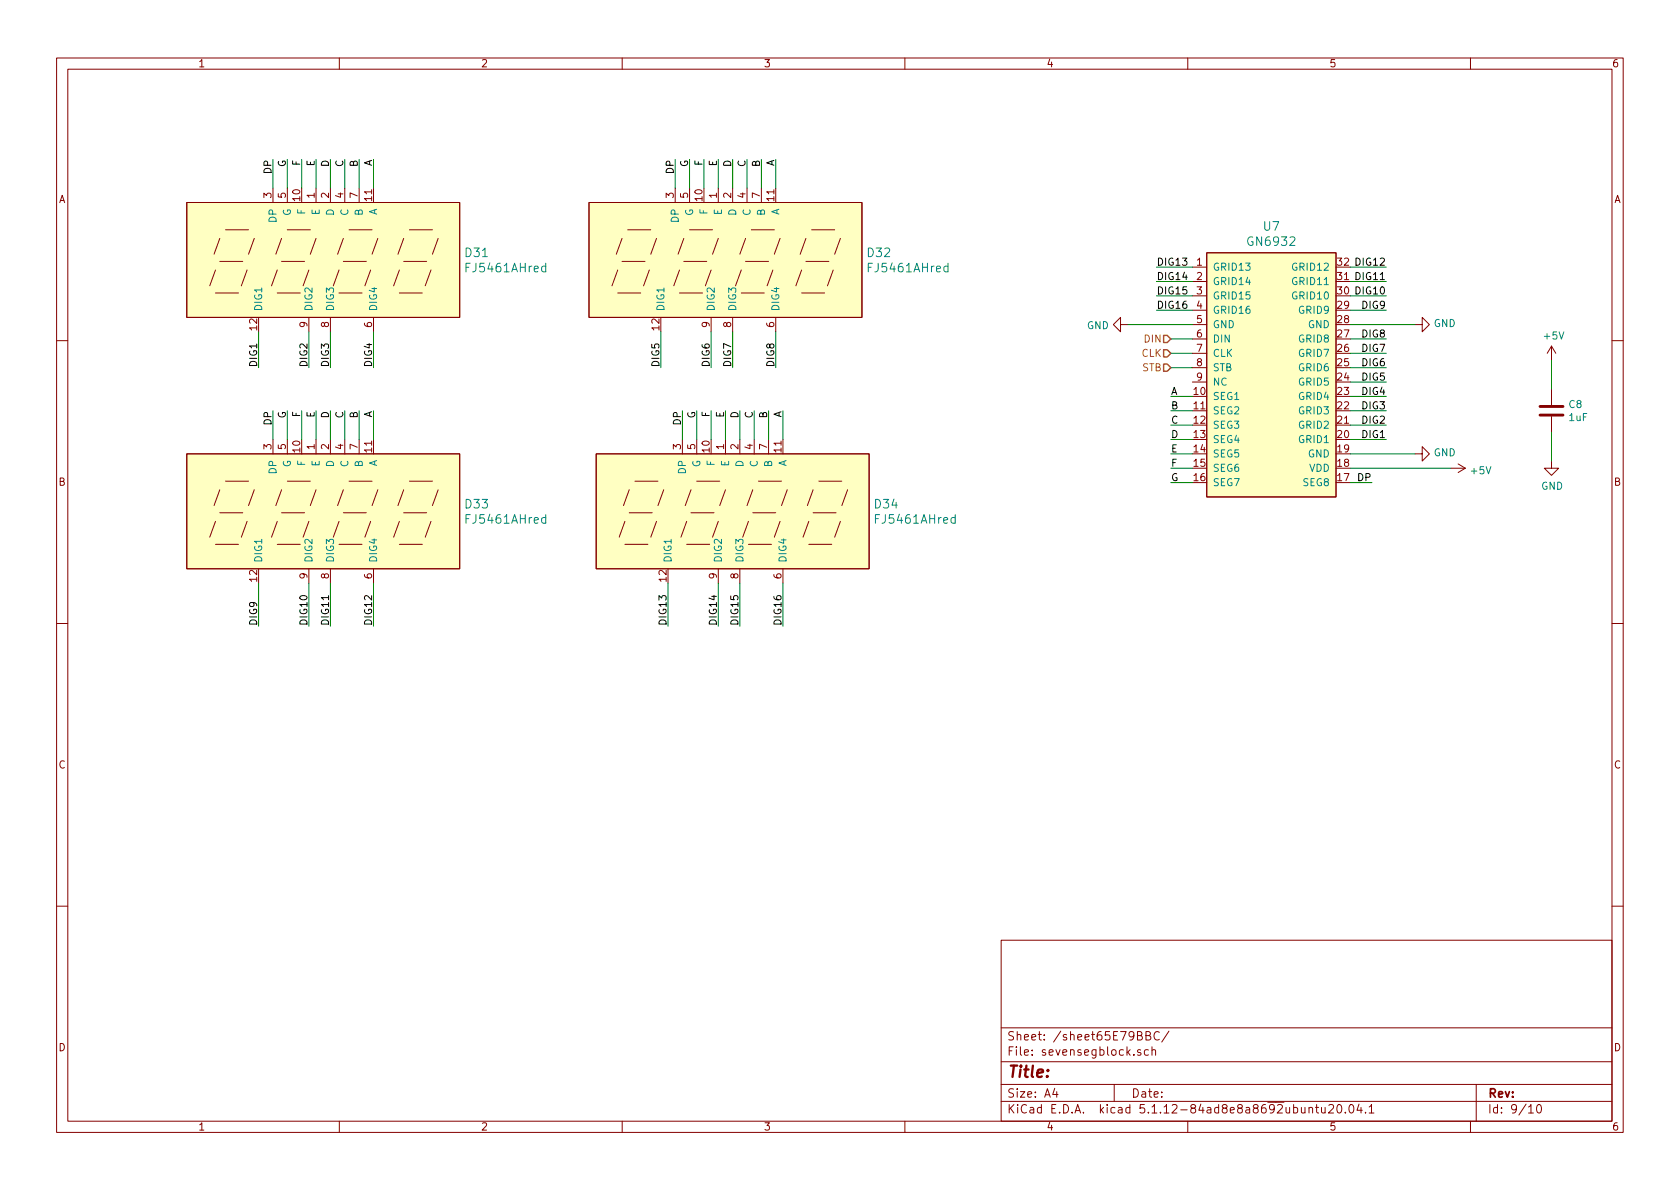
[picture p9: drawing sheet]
<svg xmlns="http://www.w3.org/2000/svg" width="297mm" height="210mm" viewBox="0 0 297 210" stroke-linecap="round" stroke-linejoin="round" font-family="sans-serif">
<g fill="none" stroke="#840000" stroke-width=".18">
<path d="M10 10.3h277v189.9h-277zM12 12.2h273v186.1h-273zM60 10.3v1.9M110 10.3v1.9M160 10.3v1.9M210 10.3v1.9M260 10.3v1.9M33 35.8h48.3v20.3h-48.3zM48.3 33.3v2.5M50.8 33.3v2.5M55.9 33.3v2.5M58.4 33.3v2.5"/>
<path d="M61 33.3v2.5M63.5 33.3v2.5M104.1 35.8h48.3v20.3h-48.3zM119.4 33.3v2.5M121.9 33.3v2.5M127 33.3v2.5M129.5 33.3v2.5M132.1 33.3v2.5M134.6 33.3v2.5M38.1 51.8h4.1M38.1 47.7l-1 2.8M38.9 46.2h4"/>
<path d="M38.9 42.2l-1.1 2.8M39.9 40.6h4M43.7 47.7l-1 2.8M45 42.2l-1.1 2.8M49 51.8h4.1M49 47.7l-1 2.8M49.8 46.2h4M49.8 42.2l-1 2.8M50.8 40.6h4.1M54.6 56.1v2.6M54.6 47.7l-1 2.8M55.9 42.2l-1 2.8"/>
<path d="M58.4 56.1v2.6M59.9 51.8h4.1M59.9 47.7l-1 2.8M60.7 46.2h4.1M60.7 42.2l-1 2.8M61.7 40.6h4.1M65.5 47.7l-1 2.8M66 56.1v2.6M66.8 42.2l-1 2.8M70.6 51.8h4.1M70.6 47.7l-1 2.8M71.4 46.2h4"/>
<path d="M71.4 42.2l-1 2.8M72.4 40.6h4.1M76.2 47.7l-1 2.8M77.5 42.2l-1 2.8M109.2 51.8h4.1M109.2 47.7l-1 2.8M110 46.2h4M110 42.2l-1 2.8M111 40.6h4.1M114.8 47.7l-1 2.8M116.1 42.2l-1 2.8M120.1 51.8h4.1"/>
<path d="M120.1 47.7l-1 2.8M120.9 46.2h4.1M120.9 42.2l-1 2.8M121.9 40.6h4.1M125.7 47.7l-1 2.8M125.7 56.1v2.6M127 42.2l-1 2.8M129.5 56.1v2.6M131.1 51.8h4M131.1 47.7l-1.1 2.8M131.8 46.2h4.1M131.8 42.2l-1 2.8"/>
<path d="M132.8 40.6h4.1M136.7 47.7l-1.1 2.8M137.2 56.1v2.6M137.9 42.2l-1 2.8M141.7 51.8h4.1M141.7 47.7l-1 2.8M142.5 46.2h4.1M142.5 42.2l-1 2.8M143.5 40.6h4.1M147.3 47.7l-1 2.8M148.6 42.2l-1 2.8M198.1 57.4v-1.3l-1.3 1.3 1.3 1.3v-1.3h1.3"/>
<path d="M210.8 47.2h2.6M210.8 49.8h2.6M210.8 52.3h2.6M210.8 54.9h2.6M210.8 57.4h2.6M210.8 59.9h2.6M213.4 44.7h22.8v43.2h-22.8zM250.2 57.4h1.3v-1.3l1.2 1.3-1.2 1.3v-1.3M10 60.2h2M48.3 77.7v2.6M50.8 77.7v2.6M55.9 77.7v2.6"/>
<path d="M58.4 77.7v2.6M61 77.7v2.6M63.5 77.7v2.6M120.6 77.7v2.6M123.2 77.7v2.6M128.3 77.7v2.6M130.8 77.7v2.6M133.3 77.7v2.6M135.9 77.7v2.6M210.8 62.5h2.6M210.8 65h2.6M210.8 67.6h2.6"/>
<path d="M274.3 61.2l-.7 1.3M274.3 61.2v2.5M274.3 68.8v2.8M274.3 73.7v2.7M274.3 61.2l.8 1.3M285 60.2h2M33 80.3h48.3v20.3h-48.3zM38.1 96.3h4.1M38.1 92.2l-1 2.8M38.9 90.7h4M38.9 86.6l-1.1 2.8M39.9 85.1h4"/>
<path d="M43.7 92.2l-1 2.8M45 86.6l-1.1 2.8M49 96.3h4.1M49 92.2l-1 2.8M49.8 90.7h4M49.8 86.6l-1 2.8M50.8 85.1h4.1M54.6 92.2l-1 2.8M55.9 86.6l-1 2.8M59.9 96.3h4.1M59.9 92.2l-1 2.8M60.7 90.7h4.1"/>
<path d="M60.7 86.6l-1 2.8M61.7 85.1h4.1M65.5 92.2l-1 2.8M66.8 86.6l-1 2.8M70.6 96.3h4.1M70.6 92.2l-1 2.8M71.4 90.7h4M71.4 86.6l-1 2.8M72.4 85.1h4.1M76.2 92.2l-1 2.8M77.5 86.6l-1 2.8M105.4 80.3h48.3v20.3h-48.3z"/>
<path d="M110.5 96.3h4.1M110.5 92.2l-1 2.8M111.3 90.7h4M111.3 86.6l-1.1 2.8M112.3 85.1h4M116.1 92.2l-1 2.8M117.3 86.6l-1 2.8M121.4 96.3h4.1M121.4 92.2l-1 2.8M122.2 90.7h4M122.2 86.6l-1 2.8M123.2 85.1h4.1"/>
<path d="M127 92.2l-1 2.8M128.3 86.6l-1 2.8M132.3 96.3h4.1M132.3 92.2l-1 2.8M133.1 90.7h4.1M133.1 86.6l-1 2.8M134.1 85.1h4.1M137.9 92.2l-1 2.8M139.2 86.6l-1 2.8M143 96.3h4.1M143 92.2l-1 2.8M143.8 90.7h4"/>
<path d="M143.8 86.6l-1.1 2.8M144.8 85.1h4M148.6 92.2l-1 2.8M149.9 86.6l-1.1 2.8M250.2 80.3h1.3v-1.3l1.2 1.3-1.2 1.2v-1.2M256.5 82.8h2.6M257.8 82l1.3 .8M259.1 82.8l-1.3 .8M274.3 81.5v1.3h1.3l-1.3 1.3-1.3-1.3h1.3M10 110.3h2M54.6 100.6v2.5M58.4 100.6v2.5"/>
<path d="M66 100.6v2.5M127 100.6v2.5M130.8 100.6v2.5M138.4 100.6v2.5M285 110.3h2M10 160.2h2M177 166.3h108v32h-108zM285 160.2h2M60 198.3v1.9M110 198.3v1.9M160 198.3v1.9M177 194.8h108"/>
<path d="M177 191.8h108M177 187.8h108M177 181.8h108M186.5 192.5l-.4 1h1M186.8 193v1M197 191.8v3M201.1 183.1h.5l.2-.1 .1-.3-.3-.3h-.5v1.5h.6l.3-.3a.41 .41 0 0 0-.4-.5M201.7 185.7l-.4-.1-.2 .2 .1 .2 .5 .2v.3h-.6M202.6 183.1h.5l.2-.1 .1-.3-.3-.3h-.5v1.5h.6l.3-.3a.41 .41 0 0 0-.4-.5M203 185.7l-.4-.1-.3 .3 .2 .6h.5M203.7 185.7l.2-.1 .4 .1v.9M203.7 185.1v1.5"/>
<path d="M205 182.6a.7 .7 0 0 0-.9 .2 .7 .7 0 0 0 .1 .9 .55 .55 0 0 0 .8 .1M206.7 182.3l-1.3 2M210 198.3v1.9M231.4 196l.2-.2 .4 .1 .1 .9M231.4 195.8v1M232.6 195.8h.5M232.8 195.3v1.3l.3 .2M233.7 195.8v.8a.37 .37 0 0 0 .6 .1M234.3 195.8v1M234.9 195.5l.3-.2h.3l.2 .2 .1 .3-.1 .2-.8 .8h.9M236.5 195.5l.2-.2a.8 .8 0 0 1 .6 .8 .8 .8 0 0 1-.6 .7l-.2-.1-.1-.4zM237.9 196.7v.1"/>
<path d="M238.7 195.5l.2-.2a.8 .8 0 0 1 .5 .8 .8 .8 0 0 1-.5 .7l-.2-.1-.2-.4zM240.3 195.2l-.4 1.1h1M240.6 195.8v1M241.4 196.7v.1M242.1 195.8l.4-.5v1.5M242.1 196.8h.8M260 198.3v1.9M261 191.8v6.5M270.3 195.8l.4-.5v1.5M270.3 196.8h.8M271.8 195.5l.4-.2a.94 .94 0 0 1 0 1.5 .79 .79 0 0 1-.4-1.3z"/>
</g>
<g fill="#ffffc2" stroke="#ffffc2" stroke-width=".18">
<path d="M213.4 44.7h22.8v43.2h-22.8z"/>
<path d="M105.4 80.3h48.3v20.3h-48.3z"/>
<path d="M33 80.3h48.3v20.3h-48.3z"/>
<path d="M104.1 35.8h48.3v20.3h-48.3z"/>
<path d="M33 35.8h48.3v20.3h-48.3z"/>
</g>
<path d="M272.3 73.4h4.1M272.3 71.9h4.1" fill="none" stroke="#840000" stroke-width=".51"/>
<path d="M96.5 47.1h-.4l-.3 .1v.7a.48 .48 0 0 0 .7 .1M96.5 46.6v1.5M167.6 47.1h-.4l-.2 .1v.7a.48 .48 0 0 0 .6 .1M167.6 46.6v1.5M96.5 91.6l-.4-.1-.3 .1v.8a.48 .48 0 0 0 .7 .1M96.5 91v1.5M168.9 91.6l-.4-.1-.3 .1v.8a.48 .48 0 0 0 .7 .1M168.9 91v1.5" fill="none" stroke="#008484" stroke-width=".18"/>
<g fill="none" stroke="#008400" stroke-width=".18">
<path d="M48.3 28.2v5.1M50.8 28.2v5.1M53.3 28.2v5.1M55.9 28.2v5.1M58.4 28.2v5.1M61 28.2v5.1M63.5 28.2v5.1M66 28.2v5.1M119.4 28.2v5.1M121.9 28.2v5.1M124.5 28.2v5.1M127 28.2v5.1"/>
<path d="M129.5 28.2v5.1M132.1 28.2v5.1M134.6 28.2v5.1M137.2 28.2v5.1M45.7 58.7v6.3M54.6 58.7v6.3M58.4 58.7v6.3M66 58.7v6.3M116.8 58.7v6.3M125.7 58.7v6.3M129.5 58.7v6.3M137.2 58.7v6.3"/>
<path d="M199.4 57.4h11.4M204.5 52.3h6.3M204.5 49.8h6.3M204.5 47.2h6.3M204.5 54.9h6.3M207 59.9h3.8M238.8 57.4h11.4M238.8 59.9h6.3M238.8 52.3h6.3M238.8 49.8h6.3M238.8 47.2h6.3M238.8 54.9h6.3"/>
<path d="M48.3 72.6v5.1M50.8 72.6v5.1M53.3 72.6v5.1M55.9 72.6v5.1M58.4 72.6v5.1M61 72.6v5.1M63.5 72.6v5.1M66 72.6v5.1M120.6 72.6v5.1M123.2 72.6v5.1M125.7 72.6v5.1M128.3 72.6v5.1"/>
<path d="M130.8 72.6v5.1M133.3 72.6v5.1M135.9 72.6v5.1M138.4 72.6v5.1M207 77.7h3.8M207 65h3.8M207 62.5h3.8M207 72.6h3.8M207 75.2h3.8M207 70.1h3.8M238.8 77.7h6.3M238.8 65h6.3"/>
<path d="M238.8 62.5h6.3M238.8 67.6h6.3M238.8 72.6h6.3M238.8 75.2h6.3M238.8 70.1h6.3M274.3 63.7v5.1M274.3 76.4v5.1M207 82.8h3.8M207 80.3h3.8M207 85.3h3.8M238.8 82.8h17.7M238.8 80.3h11.4"/>
<path d="M238.8 85.3h3.8M45.7 103.1v7.6M54.6 103.1v7.6M58.4 103.1v7.6M66 103.1v7.6M118.1 103.1v7.6M127 103.1v7.6M130.8 103.1v7.6M138.4 103.1v7.6"/>
</g>
<path d="M205.7 59.3h.7l.6 .6-.6 .7h-.7zM205.7 64.4h.7l.6 .6-.6 .7h-.7zM205.7 61.8h.7l.6 .7-.6 .6h-.7z" fill="none" stroke="#848400" stroke-width=".25"/>
<path d="M58.1 105.3v.8" fill="none" stroke="#000" stroke-width=".18"/>
<text font-size="2.8" fill="#840000" x="178" y="190.5">Title:</text>
<g font-size="2.1" fill="#008484">
<text x="223.4" y="40.8">U7</text>
<text x="82.3" y="45.5">D31</text>
<text x="153.5" y="45.5">D32</text>
<text x="220.9" y="43.5">GN6932</text>
<text x="82.7" y="48.2">FJ5461AHred</text>
<text x="153.8" y="48.2">FJ5461AHred</text>
<text x="82.3" y="89.9">D33</text>
<text x="154.7" y="89.9">D34</text>
<text x="82.7" y="92.6">FJ5461AHred</text>
<text x="155.1" y="92.6">FJ5461AHred</text>
</g>
<g font-size="2.1" fill="#840000">
<text x="178" y="184">Sheet: /sheet65E79BBC/</text>
<text x="178" y="186.7">File: sevensegblock.sch</text>
<text x="178" y="196.9">KiCad E.D.A. kicad 5.1.12-84ad8e8a8692ubuntu20.04.1</text>
<text x="178" y="194.1">Size: A4</text>
<text x="200" y="194.1">Date:</text>
<text x="263" y="194.1">Rev:</text>
<text x="263" y="196.9">Id: 9/10</text>
</g>
<g font-size="1.8" fill="#840000">
<text x="35" y="11.9">1</text>
<text x="85" y="11.9">2</text>
<text x="135" y="11.9">3</text>
<text x="185" y="11.9">4</text>
<text x="235" y="11.9">5</text>
<text x="285" y="11.9">6</text>
<text x="10.4" y="35.9">A</text>
<text x="48" y="35" transform="rotate(-90 48 35)">3</text>
<text x="50.5" y="35" transform="rotate(-90 50.5 35)">5</text>
<text x="53.1" y="35.5" transform="rotate(-90 53.1 35.5)">10</text>
<text x="55.6" y="35" transform="rotate(-90 55.6 35)">1</text>
<text x="58.2" y="35" transform="rotate(-90 58.2 35)">2</text>
<text x="60.7" y="35" transform="rotate(-90 60.7 35)">4</text>
<text x="63.2" y="35" transform="rotate(-90 63.2 35)">7</text>
<text x="65.8" y="35.5" transform="rotate(-90 65.8 35.5)">11</text>
<text x="119.1" y="35" transform="rotate(-90 119.1 35)">3</text>
<text x="121.7" y="35" transform="rotate(-90 121.7 35)">5</text>
<text x="124.2" y="35.5" transform="rotate(-90 124.2 35.5)">10</text>
<text x="126.7" y="35" transform="rotate(-90 126.7 35)">1</text>
<text x="129.3" y="35" transform="rotate(-90 129.3 35)">2</text>
<text x="131.8" y="35" transform="rotate(-90 131.8 35)">4</text>
<text x="134.4" y="35" transform="rotate(-90 134.4 35)">7</text>
<text x="136.9" y="35.5" transform="rotate(-90 136.9 35.5)">11</text>
<text x="285.4" y="35.9">A</text>
<text x="211.6" y="47">1</text>
<text x="236.5" y="47">32</text>
<text x="211.6" y="49.5">2</text>
<text x="211.6" y="52.1">3</text>
<text x="236.5" y="52.1">30</text>
<text x="236.5" y="49.5">31</text>
<text x="45.5" y="58.4" transform="rotate(-90 45.5 58.4)">12</text>
<text x="54.4" y="57.9" transform="rotate(-90 54.4 57.9)">9</text>
<text x="58.2" y="57.9" transform="rotate(-90 58.2 57.9)">8</text>
<text x="65.8" y="57.9" transform="rotate(-90 65.8 57.9)">6</text>
<text x="116.6" y="58.4" transform="rotate(-90 116.6 58.4)">12</text>
<text x="125.5" y="57.9" transform="rotate(-90 125.5 57.9)">9</text>
<text x="129.3" y="57.9" transform="rotate(-90 129.3 57.9)">8</text>
<text x="136.9" y="57.9" transform="rotate(-90 136.9 57.9)">6</text>
<text x="211.6" y="54.6">4</text>
<text x="211.6" y="57.1">5</text>
<text x="211.6" y="59.7">6</text>
<text x="236.5" y="59.7">27</text>
<text x="236.5" y="57.1">28</text>
<text x="236.5" y="54.6">29</text>
<text x="211.6" y="62.2">7</text>
<text x="211.6" y="64.8">8</text>
<text x="236.5" y="64.8">25</text>
<text x="236.5" y="62.2">26</text>
<text x="211.1" y="69.8">10</text>
<text x="211.6" y="67.3">9</text>
<text x="236.5" y="69.8">23</text>
<text x="236.5" y="67.3">24</text>
<text x="211.1" y="72.4">11</text>
<text x="211.1" y="74.9">12</text>
<text x="211.1" y="77.5">13</text>
<text x="236.5" y="77.5">20</text>
<text x="236.5" y="74.9">21</text>
<text x="236.5" y="72.4">22</text>
<text x="48" y="79.5" transform="rotate(-90 48 79.5)">3</text>
<text x="50.5" y="79.5" transform="rotate(-90 50.5 79.5)">5</text>
<text x="53.1" y="80" transform="rotate(-90 53.1 80)">10</text>
<text x="55.6" y="79.5" transform="rotate(-90 55.6 79.5)">1</text>
<text x="58.2" y="79.5" transform="rotate(-90 58.2 79.5)">2</text>
<text x="60.7" y="79.5" transform="rotate(-90 60.7 79.5)">4</text>
<text x="63.2" y="79.5" transform="rotate(-90 63.2 79.5)">7</text>
<text x="65.8" y="80" transform="rotate(-90 65.8 80)">11</text>
<text x="120.4" y="79.5" transform="rotate(-90 120.4 79.5)">3</text>
<text x="122.9" y="79.5" transform="rotate(-90 122.9 79.5)">5</text>
<text x="125.5" y="80" transform="rotate(-90 125.5 80)">10</text>
<text x="128" y="79.5" transform="rotate(-90 128 79.5)">1</text>
<text x="130.6" y="79.5" transform="rotate(-90 130.6 79.5)">2</text>
<text x="133.1" y="79.5" transform="rotate(-90 133.1 79.5)">4</text>
<text x="135.6" y="79.5" transform="rotate(-90 135.6 79.5)">7</text>
<text x="138.2" y="80" transform="rotate(-90 138.2 80)">11</text>
<text x="211.1" y="80">14</text>
<text x="211.1" y="82.5">15</text>
<text x="236.5" y="82.5">18</text>
<text x="236.5" y="80">19</text>
<text x="10.4" y="85.9">B</text>
<text x="211.1" y="85.1">16</text>
<text x="236.5" y="85.1">17</text>
<text x="285.4" y="85.9">B</text>
<text x="45.5" y="102.8" transform="rotate(-90 45.5 102.8)">12</text>
<text x="54.4" y="102.3" transform="rotate(-90 54.4 102.3)">9</text>
<text x="58.2" y="102.3" transform="rotate(-90 58.2 102.3)">8</text>
<text x="65.8" y="102.3" transform="rotate(-90 65.8 102.3)">6</text>
<text x="117.9" y="102.8" transform="rotate(-90 117.9 102.8)">12</text>
<text x="126.7" y="102.3" transform="rotate(-90 126.7 102.3)">9</text>
<text x="130.6" y="102.3" transform="rotate(-90 130.6 102.3)">8</text>
<text x="138.2" y="102.3" transform="rotate(-90 138.2 102.3)">6</text>
<text x="10.4" y="135.9">C</text>
<text x="285.4" y="135.9">C</text>
<text x="10.4" y="185.9">D</text>
<text x="285.4" y="185.9">D</text>
<text x="35" y="199.9">1</text>
<text x="85" y="199.9">2</text>
<text x="135" y="199.9">3</text>
<text x="185" y="199.9">4</text>
<text x="235" y="199.9">5</text>
<text x="285" y="199.9">6</text>
</g>
<g font-size="1.8">
<text x="50.5" y="29.6" transform="rotate(-90 50.5 29.6)">G</text>
<text x="53.1" y="29.3" transform="rotate(-90 53.1 29.3)">F</text>
<text x="55.6" y="29.4" transform="rotate(-90 55.6 29.4)">E</text>
<text x="58.2" y="29.5" transform="rotate(-90 58.2 29.5)">D</text>
<text x="60.7" y="29.5" transform="rotate(-90 60.7 29.5)">C</text>
<text x="63.2" y="29.5" transform="rotate(-90 63.2 29.5)">B</text>
<text x="65.8" y="29.5" transform="rotate(-90 65.8 29.5)">A</text>
<text x="121.7" y="29.6" transform="rotate(-90 121.7 29.6)">G</text>
<text x="124.2" y="29.3" transform="rotate(-90 124.2 29.3)">F</text>
<text x="126.7" y="29.4" transform="rotate(-90 126.7 29.4)">E</text>
<text x="129.3" y="29.5" transform="rotate(-90 129.3 29.5)">D</text>
<text x="131.8" y="29.5" transform="rotate(-90 131.8 29.5)">C</text>
<text x="134.4" y="29.5" transform="rotate(-90 134.4 29.5)">B</text>
<text x="136.9" y="29.5" transform="rotate(-90 136.9 29.5)">A</text>
<text x="48" y="30.7" transform="rotate(-90 48 30.7)">DP</text>
<text x="119.1" y="30.7" transform="rotate(-90 119.1 30.7)">DP</text>
<text x="204.5" y="47">DIG13</text>
<text x="240" y="47">DIG12</text>
<text x="204.5" y="52.1">DIG15</text>
<text x="204.5" y="49.5">DIG14</text>
<text x="240" y="49.5">DIG11</text>
<text x="240" y="52.1">DIG10</text>
<text x="204.5" y="54.6">DIG16</text>
<text x="241" y="59.7">DIG8</text>
<text x="241" y="54.6">DIG9</text>
<text x="45.5" y="65" transform="rotate(-90 45.5 65)">DIG1</text>
<text x="54.4" y="65" transform="rotate(-90 54.4 65)">DIG2</text>
<text x="58.2" y="65" transform="rotate(-90 58.2 65)">DIG3</text>
<text x="65.8" y="65" transform="rotate(-90 65.8 65)">DIG4</text>
<text x="116.6" y="65" transform="rotate(-90 116.6 65)">DIG5</text>
<text x="125.5" y="65" transform="rotate(-90 125.5 65)">DIG6</text>
<text x="129.3" y="65" transform="rotate(-90 129.3 65)">DIG7</text>
<text x="136.9" y="65" transform="rotate(-90 136.9 65)">DIG8</text>
<text x="241" y="64.8">DIG6</text>
<text x="241" y="62.2">DIG7</text>
<text x="207" y="69.8">A</text>
<text x="241" y="67.3">DIG5</text>
<text x="241" y="69.8">DIG4</text>
<text x="48" y="75.1" transform="rotate(-90 48 75.1)">DP</text>
<text x="50.5" y="74" transform="rotate(-90 50.5 74)">G</text>
<text x="53.1" y="73.7" transform="rotate(-90 53.1 73.7)">F</text>
<text x="55.6" y="73.8" transform="rotate(-90 55.6 73.8)">E</text>
<text x="58.2" y="73.9" transform="rotate(-90 58.2 73.9)">D</text>
<text x="60.7" y="73.9" transform="rotate(-90 60.7 73.9)">C</text>
<text x="63.2" y="73.9" transform="rotate(-90 63.2 73.9)">B</text>
<text x="65.8" y="73.9" transform="rotate(-90 65.8 73.9)">A</text>
<text x="120.4" y="75.1" transform="rotate(-90 120.4 75.1)">DP</text>
<text x="122.9" y="74" transform="rotate(-90 122.9 74)">G</text>
<text x="125.5" y="73.7" transform="rotate(-90 125.5 73.7)">F</text>
<text x="128" y="73.8" transform="rotate(-90 128 73.8)">E</text>
<text x="130.6" y="73.9" transform="rotate(-90 130.6 73.9)">D</text>
<text x="133.1" y="73.9" transform="rotate(-90 133.1 73.9)">C</text>
<text x="135.6" y="73.9" transform="rotate(-90 135.6 73.9)">B</text>
<text x="138.2" y="73.9" transform="rotate(-90 138.2 73.9)">A</text>
<text x="207" y="77.5">D</text>
<text x="207" y="74.9">C</text>
<text x="207" y="72.4">B</text>
<text x="241" y="74.9">DIG2</text>
<text x="241" y="72.4">DIG3</text>
<text x="241" y="77.5">DIG1</text>
<text x="207" y="80">E</text>
<text x="207" y="82.5">F</text>
<text x="207" y="85.1">G</text>
<text x="240.1" y="85.1">DP</text>
<text x="45.5" y="110.7" transform="rotate(-90 45.5 110.7)">DIG9</text>
<text x="54.4" y="110.7" transform="rotate(-90 54.4 110.7)">DIG10</text>
<text x="58.2" y="110.7" transform="rotate(-90 58.2 110.7)">DIG11</text>
<text x="65.8" y="110.7" transform="rotate(-90 65.8 110.7)">DIG12</text>
<text x="117.9" y="110.7" transform="rotate(-90 117.9 110.7)">DIG13</text>
<text x="126.7" y="110.7" transform="rotate(-90 126.7 110.7)">DIG14</text>
<text x="130.6" y="110.7" transform="rotate(-90 130.6 110.7)">DIG15</text>
<text x="138.2" y="110.7" transform="rotate(-90 138.2 110.7)">DIG16</text>
</g>
<g font-size="1.8" fill="#008484">
<text x="48.9" y="39.3" transform="rotate(-90 48.9 39.3)">DP</text>
<text x="51.4" y="38.2" transform="rotate(-90 51.4 38.2)">G</text>
<text x="54" y="37.9" transform="rotate(-90 54 37.9)">F</text>
<text x="56.5" y="38" transform="rotate(-90 56.5 38)">E</text>
<text x="59.1" y="38.1" transform="rotate(-90 59.1 38.1)">D</text>
<text x="61.6" y="38.1" transform="rotate(-90 61.6 38.1)">C</text>
<text x="64.1" y="38.1" transform="rotate(-90 64.1 38.1)">B</text>
<text x="66.7" y="38.1" transform="rotate(-90 66.7 38.1)">A</text>
<text x="120" y="39.3" transform="rotate(-90 120 39.3)">DP</text>
<text x="122.6" y="38.2" transform="rotate(-90 122.6 38.2)">G</text>
<text x="125.1" y="37.9" transform="rotate(-90 125.1 37.9)">F</text>
<text x="127.6" y="38" transform="rotate(-90 127.6 38)">E</text>
<text x="130.2" y="38.1" transform="rotate(-90 130.2 38.1)">D</text>
<text x="132.7" y="38.1" transform="rotate(-90 132.7 38.1)">C</text>
<text x="135.3" y="38.1" transform="rotate(-90 135.3 38.1)">B</text>
<text x="137.8" y="38.1" transform="rotate(-90 137.8 38.1)">A</text>
<text x="214.4" y="47.9">GRID13</text>
<text x="228.8" y="47.9">GRID12</text>
<text x="214.4" y="50.4">GRID14</text>
<text x="214.4" y="53">GRID15</text>
<text x="228.8" y="53">GRID10</text>
<text x="228.8" y="50.4">GRID11</text>
<text x="46.4" y="55.1" transform="rotate(-90 46.4 55.1)">DIG1</text>
<text x="55.2" y="55.1" transform="rotate(-90 55.2 55.1)">DIG2</text>
<text x="59.1" y="55.1" transform="rotate(-90 59.1 55.1)">DIG3</text>
<text x="66.7" y="55.1" transform="rotate(-90 66.7 55.1)">DIG4</text>
<text x="117.5" y="55.1" transform="rotate(-90 117.5 55.1)">DIG1</text>
<text x="126.4" y="55.1" transform="rotate(-90 126.4 55.1)">DIG2</text>
<text x="130.2" y="55.1" transform="rotate(-90 130.2 55.1)">DIG3</text>
<text x="137.8" y="55.1" transform="rotate(-90 137.8 55.1)">DIG4</text>
<text x="192.2" y="58.2">GND</text>
<text x="214.4" y="55.5">GRID16</text>
<text x="214.4" y="58">GND</text>
<text x="229.8" y="55.5">GRID9</text>
<text x="231.3" y="58">GND</text>
<text x="253.5" y="57.8">GND</text>
<text x="214.4" y="60.6">DIN</text>
<text x="214.4" y="63.1">CLK</text>
<text x="214.4" y="65.7">STB</text>
<text x="229.8" y="65.7">GRID6</text>
<text x="229.8" y="63.1">GRID7</text>
<text x="229.8" y="60.6">GRID8</text>
<text x="273.1" y="60">+5V</text>
<text x="214.4" y="70.7">SEG1</text>
<text x="214.4" y="68.2">NC</text>
<text x="229.8" y="70.7">GRID4</text>
<text x="229.8" y="68.2">GRID5</text>
<text x="214.4" y="73.3">SEG2</text>
<text x="214.4" y="75.8">SEG3</text>
<text x="229.8" y="75.8">GRID2</text>
<text x="229.8" y="73.3">GRID3</text>
<text x="277.4" y="72.2">C8</text>
<text x="277.5" y="74.5">1uF</text>
<text x="48.9" y="83.7" transform="rotate(-90 48.9 83.7)">DP</text>
<text x="51.4" y="82.6" transform="rotate(-90 51.4 82.6)">G</text>
<text x="54" y="82.4" transform="rotate(-90 54 82.4)">F</text>
<text x="56.5" y="82.4" transform="rotate(-90 56.5 82.4)">E</text>
<text x="59.1" y="82.5" transform="rotate(-90 59.1 82.5)">D</text>
<text x="61.6" y="82.5" transform="rotate(-90 61.6 82.5)">C</text>
<text x="64.1" y="82.5" transform="rotate(-90 64.1 82.5)">B</text>
<text x="66.7" y="82.5" transform="rotate(-90 66.7 82.5)">A</text>
<text x="121.3" y="83.7" transform="rotate(-90 121.3 83.7)">DP</text>
<text x="123.8" y="82.6" transform="rotate(-90 123.8 82.6)">G</text>
<text x="126.4" y="82.4" transform="rotate(-90 126.4 82.4)">F</text>
<text x="128.9" y="82.4" transform="rotate(-90 128.9 82.4)">E</text>
<text x="131.4" y="82.5" transform="rotate(-90 131.4 82.5)">D</text>
<text x="134" y="82.5" transform="rotate(-90 134 82.5)">C</text>
<text x="136.5" y="82.5" transform="rotate(-90 136.5 82.5)">B</text>
<text x="139.1" y="82.5" transform="rotate(-90 139.1 82.5)">A</text>
<text x="214.4" y="78.4">SEG4</text>
<text x="214.4" y="80.9">SEG5</text>
<text x="214.4" y="83.4">SEG6</text>
<text x="229.8" y="78.4">GRID1</text>
<text x="231.3" y="80.9">GND</text>
<text x="231.5" y="83.4">VDD</text>
<text x="253.5" y="80.7">GND</text>
<text x="260.2" y="83.9">+5V</text>
<text x="214.4" y="86">SEG7</text>
<text x="230.5" y="86">SEG8</text>
<text x="272.5" y="86.6">GND</text>
<text x="46.4" y="99.6" transform="rotate(-90 46.4 99.6)">DIG1</text>
<text x="55.2" y="99.6" transform="rotate(-90 55.2 99.6)">DIG2</text>
<text x="59.1" y="99.6" transform="rotate(-90 59.1 99.6)">DIG3</text>
<text x="66.7" y="99.6" transform="rotate(-90 66.7 99.6)">DIG4</text>
<text x="118.7" y="99.6" transform="rotate(-90 118.7 99.6)">DIG1</text>
<text x="127.6" y="99.6" transform="rotate(-90 127.6 99.6)">DIG2</text>
<text x="131.4" y="99.6" transform="rotate(-90 131.4 99.6)">DIG3</text>
<text x="139.1" y="99.6" transform="rotate(-90 139.1 99.6)">DIG4</text>
</g>
<g font-size="1.8" fill="#848400">
<text x="201.9" y="63.1">CLK</text>
<text x="202" y="65.7">STB</text>
<text x="202.4" y="60.6">DIN</text>
</g>
</svg>
